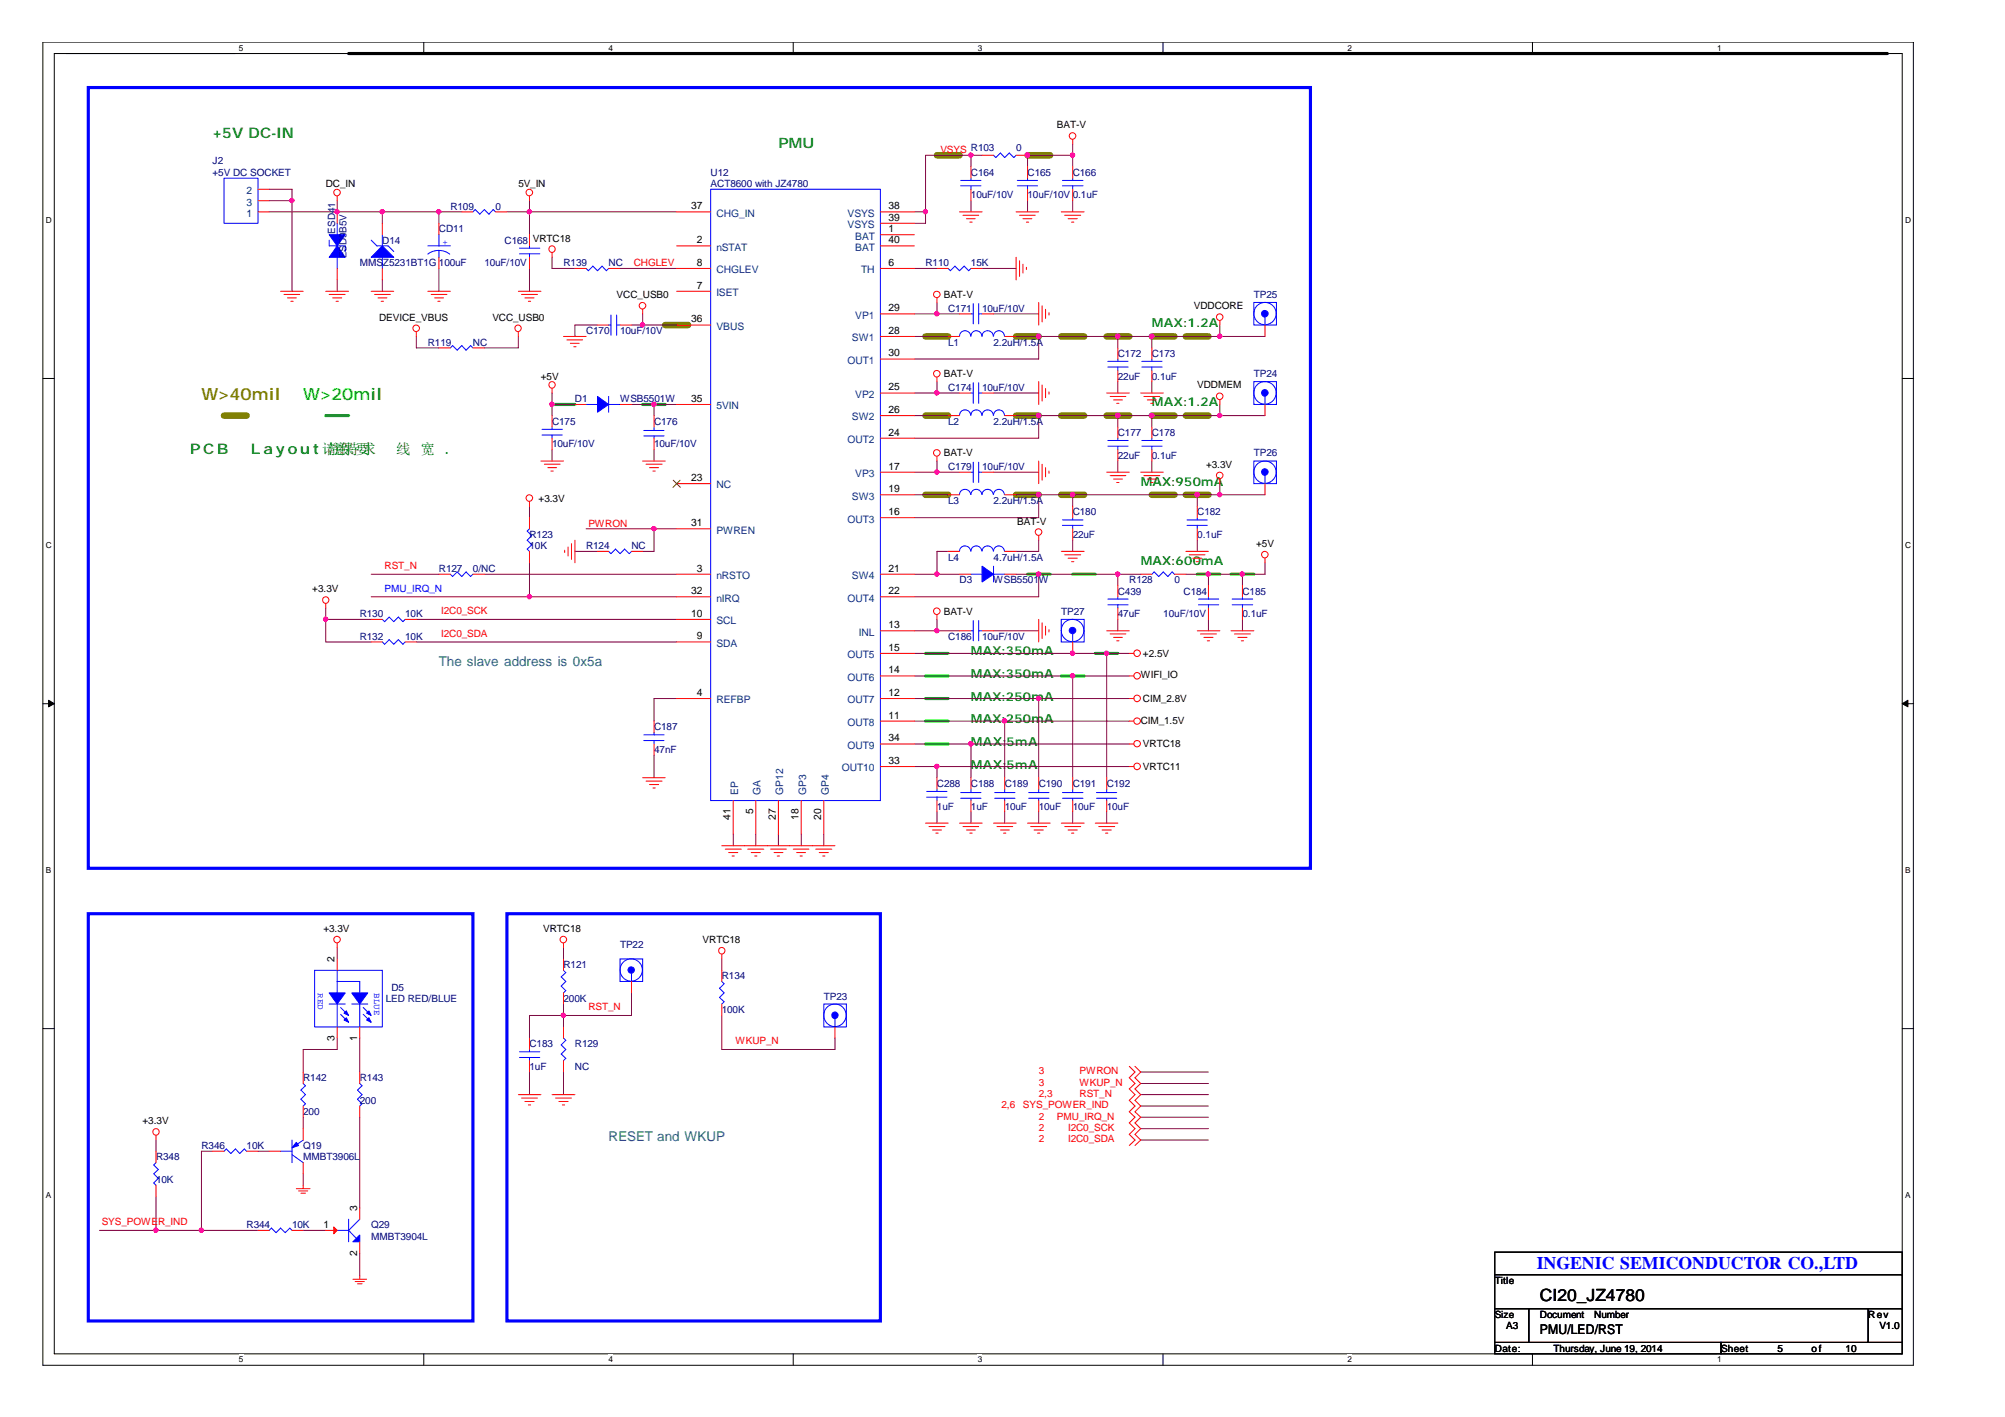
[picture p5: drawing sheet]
<svg xmlns="http://www.w3.org/2000/svg" width="297mm" height="210mm" viewBox="0 0 297 210" stroke-linecap="round" stroke-linejoin="round" font-family="sans-serif">
<path d="M6.3 6.2h277.2v196h-277.2zM8 7.9h273.8v192.6h-273.8z" fill="none" stroke="#000" stroke-width=".15"/>
<g fill="#fff">
<path d="M35.4 6.4h.6v1.4h-.6z"/>
<path d="M35.4 200.7h.6v1.4h-.6z"/>
</g>
<path d="M62.8 6.2v1.7M62.8 200.5v1.7" fill="none" stroke="#000" stroke-width=".15"/>
<g fill="#fff">
<path d="M90.1 6.4h.7v1.4h-.7z"/>
<path d="M90.1 200.7h.7v1.4h-.7z"/>
</g>
<path d="M117.5 6.2v1.7M117.5 200.5v1.7" fill="none" stroke="#000" stroke-width=".15"/>
<g fill="#fff">
<path d="M144.9 6.4h.6v1.4h-.6z"/>
<path d="M144.9 200.7h.6v1.4h-.6z"/>
</g>
<path d="M172.3 6.2v1.7M172.3 200.5v1.7" fill="none" stroke="#000" stroke-width=".15"/>
<g fill="#fff">
<path d="M199.6 6.4h.7v1.4h-.7z"/>
<path d="M199.6 200.7h.7v1.4h-.7z"/>
</g>
<path d="M227 6.2v1.7M227 200.5v1.7" fill="none" stroke="#000" stroke-width=".15"/>
<g fill="#fff">
<path d="M254.4 6.4h.6v1.4h-.6z"/>
<path d="M254.4 200.7h.6v1.4h-.6z"/>
<path d="M6.8 31.9h.8v1.4h-.8z"/>
<path d="M282.2 31.9h.9v1.4h-.9z"/>
<path d="M6.8 80.1h.8v1.4h-.8z"/>
<path d="M282.2 80.1h.9v1.4h-.9z"/>
</g>
<path d="M6.3 56.1h1.7M281.8 56.1h1.7" fill="none" stroke="#000" stroke-width=".15"/>
<g fill="#fff">
<path d="M6.8 128.2h.7v1.4h-.7z"/>
<path d="M282.2 128.2h.8v1.4h-.8z"/>
</g>
<path d="M6.3 104.2h1.7M281.8 104.2h1.7" fill="none" stroke="#000" stroke-width=".15"/>
<g fill="#000" stroke="#000" stroke-width=".15">
<path d="M7.2 103.7l.8 .5-.8 .5z" fill-rule="evenodd"/>
<path d="M281.8 104.2l.9-.5v1z" fill-rule="evenodd"/>
</g>
<g fill="#fff">
<path d="M6.8 176.4h.7v1.4h-.7z"/>
<path d="M282.2 176.4h.8v1.4h-.8z"/>
</g>
<path d="M9.7 7.9h25.2M6.3 152.4h1.7M281.8 152.4h1.7M221.4 185.5h60.4v3.3h-60.4zM221.4 188.8h60.4v5.1h-60.4zM221.4 193.9h5.1v5h-5.1zM221.4 198.9h33.6v1.6h-33.6zM226.5 193.9h50.3v5h-50.3zM255 198.9h26.8v1.6h-26.8zM276.8 193.9h5v5h-5z" fill="none" stroke="#000" stroke-width=".15"/>
<g fill="none" stroke="#0f0" stroke-width=".47">
<path d="M81.8 59.9h3.4M95.2 59.9h3.4M48.3 61.6h3.3M137.1 96.8h3.4M152.2 85.1h3.4M158.9 85.1h3.4M162.3 96.8h3.3M177.4 85.1h3.3M182.4 85.1h3.4M137.1 100.1h3.4M137.1 103.5h3.4M137.1 106.8h3.4"/>
<path d="M137.1 110.2h3.4M157.2 100.1h3.4"/>
</g>
<g fill="none" stroke="#808000" stroke-width=".97">
<path d="M138.8 23h3.4M152.2 23h3.4M98.6 48.1h3.3M137.1 49.8h3.4M150.5 49.8h3.4M157.2 49.8h3.4M164 49.8h3.3M170.6 49.8h3.4M175.7 49.8h3.3M33.2 61.6h3.3M137.1 73.3h3.4M137.1 61.6h3.4"/>
<path d="M150.5 73.3h3.4M150.5 61.6h3.4M157.2 73.3h3.4M157.2 61.6h3.4M164 61.6h3.3M170.6 73.3h3.4M170.6 61.6h3.4M175.7 73.3h3.3M175.7 61.6h3.3"/>
</g>
<path d="M51.6 7.9h228" fill="none" stroke="#000" stroke-width=".47"/>
<path d="M13.1 13h181v115.6h-181zM13.1 135.4h57v60.3h-57zM75.1 135.4h55.3v60.3h-55.3z" fill="none" stroke="#00f" stroke-width=".47"/>
<g fill="none" stroke="#800040" stroke-width=".15">
<path d="M39.9 28h3.4v15.2M39.9 29.7h3.4M39.9 31.4h28.5M50 29.7v1.7M56.6 31.4v1.7M65 31.4v1.7M65 39.8v3.4M75.1 31.4h25.1M78.4 29.7v5.1M78.4 39.8v3.4M81.8 38.1v1.7h3.4M91.9 39.8h8.3"/>
<path d="M135.5 31.4h1.6M135.5 39.8h3.3M143.8 23v1.7M143.8 29.7v1.7M145.5 23h-8.4v10.1h-1.6M145.5 39.8h5M152.2 29.7v1.7M158.9 21.4v3.3M158.9 29.7v1.7M158.9 23h-6.7v1.7M50 41.5v1.7M56.6 41.5v1.7"/>
<path d="M61.7 49.8v1.7h3.3M76.8 49.8v1.7h-5M81.8 59.9h3.4M81.8 58.2v3.4M88.5 48.1h-3.3v1.7M93.6 59.9h6.6M93.6 48.1h6.6M95.2 46.5v1.6M96.9 59.9v1.7M135.5 49.8h5M135.5 46.5h6.7M135.5 58.2h6.7"/>
<path d="M138.8 44.8v1.7M138.8 56.5v1.7M147.2 46.5h6.7M147.2 58.2h6.7M150.5 49.8h36.9M153.9 49.8v3.4h-18.4M165.6 49.8v1.7M165.6 56.5v1.7M170.6 49.8v1.7M170.6 56.5v1.7M180.7 48.1v1.7M180.7 59.9v1.7"/>
<path d="M78.4 75v1.7M81.8 66.6v1.7M86.8 78.3h13.4M96.9 66.6v1.7M96.9 78.3v3.4h-1.7M135.5 73.3h5M135.5 61.6h5M135.5 69.9h6.7M138.8 68.3v1.6M147.2 69.9h6.7M150.5 73.3h36.9M150.5 61.6h36.9"/>
<path d="M153.9 61.6v3.3h-18.4M153.9 73.3v3.4h-18.4M158.9 73.3v1.7M165.6 61.6v1.7M165.6 68.3v1.6M170.6 61.6v1.7M170.6 68.3v1.6M177.4 73.3v1.7M180.7 71.6v1.7M48.3 90.1v5h6.7M48.3 91.8h6.7M55 85.1h10"/>
<path d="M55 88.4h45.2M61.7 91.8h38.5M61.7 95.1h38.5M71.8 85.1h28.4M78.4 83.4v5M85.2 81.7h3.3M135.5 85.1h6.7M135.5 93.4h6.7M135.5 96.8h31.8M138.8 91.8v1.6M140.5 81.7h-1.7v3.4M147.2 93.4h6.7"/>
<path d="M150.5 85.1h18.5M153.9 80v1.7h-3.4M153.9 85.1v3.3h-18.4M158.9 80v1.7M164 96.8v18.4M165.6 85.1v1.6M165.6 91.8v1.6M177.4 80v1.7M179 85.1v1.6M179 91.8v1.6M184.1 85.1v1.6M184.1 91.8v1.6"/>
<path d="M187.4 83.4v1.7h-11.7M96.9 111.9v3.3M100.2 103.5h-3.3v3.3M135.5 113.6h31.8M135.5 106.8h31.8M135.5 110.2h31.8M135.5 103.5h31.8M135.5 100.1h31.8M138.8 113.6v1.6M143.8 110.2v5M148.8 106.8v8.4M153.9 103.5v11.7"/>
<path d="M158.9 100.1v15.1M108.6 123.6v1.7M112 123.6v1.7M115.3 123.6v1.7M118.7 123.6v1.7M122 123.6v1.7M138.8 120.2v1.7M143.8 120.2v1.7M148.8 120.2v1.7M153.9 120.2v1.7M158.9 120.2v1.7M164 120.2v1.7"/>
<path d="M50 140.3v1.7M50 153.8v1.7h-5.1v3.3M53.3 153.8v5M78.4 158.8v3.4M83.5 140.3v1.7M83.5 148.7v3.4M83.5 158.8v3.4M93.6 147.1v3.3h-15.2v3.4M106.9 142v1.7M106.9 150.4v5.1h16.8v-1.7M169 158.8h10M23.1 168.9v1.6"/>
<path d="M23.1 177.3v5M31.5 170.5h-1.7v11.8M38.2 170.5h1.7M44.9 165.5v1.7M44.9 173.9v1.7M53.3 165.5v13.4M169 165.5h10M169 163.8h10M169 167.2h10M169 168.9h10M169 162.2h10M169 160.5h10"/>
<path d="M14.7 182.3h23.5M44.9 182.3h3.4M53.3 185.6v3.4"/>
</g>
<g fill="#f0f" stroke="#f0f" stroke-width=".15">
<circle cx="43.2" cy="29.7" r=".32"/>
<circle cx="153.9" cy="49.8" r=".32"/>
<circle cx="138.8" cy="113.5" r=".32"/>
<circle cx="170.6" cy="61.5" r=".32"/>
<circle cx="165.6" cy="61.5" r=".32"/>
<circle cx="137.1" cy="31.4" r=".32"/>
<circle cx="153.9" cy="85" r=".32"/>
<circle cx="48.2" cy="91.7" r=".32"/>
<circle cx="83.5" cy="150.4" r=".32"/>
<circle cx="158.9" cy="100.1" r=".32"/>
<circle cx="49.9" cy="31.4" r=".32"/>
<circle cx="78.4" cy="31.4" r=".32"/>
<circle cx="165.6" cy="49.8" r=".32"/>
<circle cx="138.8" cy="69.9" r=".32"/>
<circle cx="165.6" cy="85" r=".32"/>
<circle cx="96.9" cy="59.9" r=".32"/>
<circle cx="153.9" cy="61.5" r=".32"/>
<circle cx="138.8" cy="85" r=".32"/>
<circle cx="179" cy="85" r=".32"/>
<circle cx="143.8" cy="110.2" r=".32"/>
<circle cx="163.9" cy="96.8" r=".32"/>
<circle cx="153.9" cy="103.5" r=".32"/>
<circle cx="148.8" cy="106.8" r=".32"/>
<circle cx="138.8" cy="93.4" r=".32"/>
<circle cx="158.9" cy="23" r=".32"/>
<circle cx="152.2" cy="23" r=".32"/>
<circle cx="177.4" cy="73.3" r=".32"/>
<circle cx="158.9" cy="73.3" r=".32"/>
<circle cx="96.9" cy="78.3" r=".32"/>
<circle cx="78.4" cy="88.4" r=".32"/>
<circle cx="143.8" cy="23" r=".32"/>
<circle cx="138.8" cy="46.5" r=".32"/>
<circle cx="81.8" cy="59.9" r=".32"/>
<circle cx="138.8" cy="58.2" r=".32"/>
<circle cx="153.9" cy="73.3" r=".32"/>
<circle cx="158.9" cy="96.8" r=".32"/>
<circle cx="95.2" cy="48.1" r=".32"/>
<circle cx="184" cy="85" r=".32"/>
<circle cx="170.6" cy="49.8" r=".32"/>
<circle cx="29.8" cy="182.2" r=".32"/>
<circle cx="65" cy="31.4" r=".32"/>
<circle cx="23.1" cy="182.2" r=".32"/>
<circle cx="56.6" cy="31.4" r=".32"/>
<circle cx="180.7" cy="61.5" r=".32"/>
<circle cx="180.7" cy="49.8" r=".32"/>
<circle cx="180.7" cy="73.3" r=".32"/>
</g>
<g fill="none" stroke="#f00" stroke-width=".15">
<path d="M38.2 31.4h1.7M38.2 28h1.7M38.2 29.7h1.7M50 29.1v.6M50 31.4v1.7M50 39.8v1.7M56.6 33.1v1.7M56.6 39.8v1.7M65 33.1v1.7M65 38.1v1.7M68.4 31.4h1.7M73.4 31.4h1.7"/>
<path d="M78.4 29.1v.6M78.4 34.8v1.6M78.4 38.1v1.7M81.8 37.4v.7M85.2 39.8h1.6M90.2 39.8h1.7M100.2 31.4h5.1M100.2 39.8h5.1M100.2 36.4h5.1M130.4 31.4h5.1M130.4 39.8h5.1M130.4 36.4h5.1"/>
<path d="M130.4 34.8h5.1M130.4 33.1h5.1M138.8 39.8h1.7M142.2 31.4h3.3M142.7 31.9h2.3M143.2 32.4h1.3M143.7 32.9h.3M143.8 39.8h1.7M143.8 24.7v1.7M143.8 28v1.7M145.5 23h1.7M150.5 38.1v3.4"/>
<path d="M150.5 31.4h3.4M150.5 23h1.7M151 38.6v2.4M151 31.9h2.4M151.6 39.1v1.3M151.6 32.4h1.3M152.1 39.6v.3M152.1 32.9h.3M152.2 24.7v1.7M152.2 28v1.7M157.2 31.4h3.4M157.7 31.9h2.4"/>
<path d="M158.2 32.4h1.4M158.7 32.9h.4M158.9 20.7v.7M158.9 24.7v1.7M158.9 28v1.7M41.6 43.2h3.3M42.1 43.6h2.3M42.6 44.1h1.3M43.1 44.6h.3M48.3 43.2h3.3M48.8 43.6h2.3M49.3 44.1h1.3"/>
<path d="M49.8 44.6h.3M55 43.2h3.3M55.5 43.6h2.3M56 44.1h1.3M56.5 44.6h.3M61.7 49.2v.6M63.4 43.2h3.3M63.9 43.6h2.3M64.4 44.1h1.3M64.9 44.6h.3M65 51.5h1.7M70.1 51.5h1.7"/>
<path d="M76.8 43.2h3.3M76.8 49.2v.6M77.3 43.6h2.3M77.8 44.1h1.3M78.3 44.6h.3M81.8 57.5v.7M83.5 49.8h3.3M84 50.3h2.3M84.5 50.9h1.3M85 51.4h.3M85.2 59.9h1.6M88.5 48.1h1.7"/>
<path d="M91.9 59.9h1.7M91.9 48.1h1.7M95.2 45.8v.7M100.2 43.2h5.1M100.2 59.9h5.1M100.2 48.1h5.1M130.4 58.2h5.1M130.4 49.8h5.1M130.4 53.2h5.1M130.4 46.5h5.1M138.8 44.1v.7M138.8 55.9v.6"/>
<path d="M140.5 49.8h1.7M142.2 58.2h1.6M142.2 46.5h1.6M145.5 58.2h1.7M145.5 46.5h1.7M148.8 49.8h1.7M153.9 44.8v3.3M153.9 56.5v3.4M154.4 45.3v2.4M154.4 57v2.4M154.9 45.8v1.4M154.9 57.5v1.4"/>
<path d="M155.4 46.3v.4M155.4 58.1v.3M164 58.2h3.3M164.5 58.7h2.3M165 59.2h1.3M165.4 59.7h.4M165.6 51.5v1.7M165.6 54.9v1.6M169 58.2h3.3M169.5 58.7h2.3M170 59.2h1.3M170.5 59.7h.3"/>
<path d="M170.6 51.5v1.7M170.6 54.9v1.6M180.7 47.5v.6M180.7 59.2v.7M187.4 48.1v1.7M187.4 59.9v1.7M78.4 74.3v.7M78.4 76.7v1.6M80.1 68.3h3.4M80.6 68.8h2.4M81.2 69.3h1.3M81.6 69.8h.4"/>
<path d="M81.8 61.6v1.7M81.8 64.9v1.7M95.2 68.3h3.4M95.7 68.8h2.4M96.2 69.3h1.4M96.7 69.8h.4M96.9 61.6v1.7M96.9 64.9v1.7M100.2 71.6h5.1M100.2 78.3h5.1M130.4 69.9h5.1M130.4 76.7h5.1"/>
<path d="M130.4 73.3h5.1M130.4 64.9h5.1M130.4 61.6h5.1M138.8 67.6v.7M140.5 73.3h1.7M140.5 61.6h1.7M142.2 69.9h1.6M145.5 69.9h1.7M148.8 73.3h1.7M148.8 61.6h1.7M153.9 68.3v3.3M153.9 79.3v.7"/>
<path d="M154.4 68.8v2.3M154.9 69.3v1.3M155.4 69.8v.3M158.9 75v1.7M158.9 78.3v1.7M164 69.9h3.3M164.5 70.5h2.3M165 71h1.3M165.4 71.5h.4M165.6 63.3v1.6M165.6 66.6v1.7M169 69.9h3.3"/>
<path d="M169.5 70.5h2.3M170 71h1.3M170.5 71.5h.3M170.6 63.3v1.6M170.6 66.6v1.7M177.4 75v1.7M177.4 78.3v1.7M180.7 71v.6M187.4 71.6v1.7M48.3 89.4v.7M55 95.1h1.6M55 91.8h1.6"/>
<path d="M60 95.1h1.7M60 91.8h1.7M65 85.1h1.7M70.1 85.1h1.7M78.4 81.7v1.7M83.7 81.5v.3M84.2 81v1.4M84.7 80.5v2.4M85.2 80v3.4M88.5 81.7h1.7M93.6 81.7h1.6M100.2 95.1h5.1"/>
<path d="M100.2 85.1h5.1M100.2 88.4h5.1M100.2 91.8h5.1M130.4 93.4h5.1M130.4 96.8h5.1M130.4 85.1h5.1M130.4 88.4h5.1M138.8 91.1v.7M140.5 81.7h1.7M142.2 93.4h1.6M142.2 85.1h1.6M145.5 93.4h1.7"/>
<path d="M148.8 81.7h1.7M148.8 85.1h1.7M153.9 91.8v3.3M154.4 92.3v2.3M154.9 92.8v1.3M155.4 93.3v.3M157.2 81.7h3.4M157.7 82.2h2.4M158.2 82.7h1.4M158.7 83.2h.4M158.9 95.1v1.7M164 93.4h3.3"/>
<path d="M164.5 93.9h2.3M165 94.4h1.3M165.4 94.9h.4M165.6 86.7v1.7M165.6 90.1v1.7M167.3 96.8h.7M169 85.1h1.6M174 85.1h1.7M175.7 81.7h3.3M176.2 82.2h2.3M176.7 82.7h1.3M177.2 83.2h.3"/>
<path d="M177.4 93.4h3.3M177.8 93.9h2.4M178.4 94.4h1.3M178.9 94.9h.3M179 86.7v1.7M179 90.1v1.7M182.4 93.4h3.4M182.9 93.9h2.4M183.4 94.4h1.3M183.9 94.9h.3M184.1 86.7v1.7M184.1 90.1v1.7"/>
<path d="M187.4 82.7v.7M95.2 115.2h3.4M95.7 115.7h2.4M96.2 116.2h1.4M96.7 116.7h.4M96.9 106.8v1.7M96.9 110.2v1.7M100.2 103.5h5.1M108.6 118.6v5M112 118.6v5M115.3 118.6v5M118.7 118.6v5"/>
<path d="M122 118.6v5M130.4 103.5h5.1M130.4 110.2h5.1M130.4 100.1h5.1M130.4 113.6h5.1M130.4 106.8h5.1M138.8 115.2v1.7M138.8 118.6v1.6M143.8 115.2v1.7M143.8 118.6v1.6M148.8 115.2v1.7M148.8 118.6v1.6"/>
<path d="M153.9 115.2v1.7M153.9 118.6v1.6M158.9 115.2v1.7M158.9 118.6v1.6M164 115.2v1.7M164 118.6v1.6M167.3 103.5h.7M167.3 110.2h.7M167.3 100.1h.7M167.3 113.6h.7M167.3 106.8h.7M50 139.7v.6"/>
<path d="M83.5 139.7v.6M106.9 125.3h16.8M107.4 125.8h2.4M107.9 126.3h1.4M108.5 126.8h.3M110.8 125.8h2.4M111.3 126.3h1.3M111.8 126.8h.3M114.2 125.8h2.3M114.7 126.3h1.3M115.1 126.8h.4M117.5 125.8h2.3"/>
<path d="M118 126.3h1.3M118.5 126.8h.4M120.9 125.8h2.3M121.4 126.3h1.3M121.9 126.8h.3M137.1 121.9h3.4M137.6 122.4h2.4M138.1 123h1.4M138.6 123.4h.4M142.2 121.9h3.3M142.7 122.4h2.3M143.2 123h1.3"/>
<path d="M143.7 123.4h.3M147.2 121.9h3.3M147.7 122.4h2.3M148.2 123h1.3M148.7 123.4h.3M152.2 121.9h3.4M152.7 122.4h2.4M153.2 123h1.4M153.7 123.4h.4M157.2 121.9h3.4M157.7 122.4h2.4M158.2 123h1.4"/>
<path d="M158.7 123.4h.4M162.3 121.9h3.3M162.8 122.4h2.3M163.3 123h1.3M163.8 123.4h.3M44.9 158.8v1.7M50 142v1.7M50 152.1v1.7M53.3 152.1v1.7M53.3 158.8v1.7M78.4 153.8v1.7M78.4 157.1v1.7"/>
<path d="M83.5 142v1.7M83.5 147.1v1.6M83.5 152.1v1.7M83.5 157.1v1.7M93.6 145.4v1.7M106.9 141.4v.6M106.9 143.7v1.7M106.9 148.7v1.7M123.7 152.1v1.7M167.3 158l.8 .8-.8 .9 .8 .8-.8 .8 .8 .9-.8 .8 .8 .8-.8 .9 .8 .8-.8 .8 .8 .9-.8 .8 .8 .9-.8 .8M168.1 158l.9 .8-.9 .9 .9 .8-.9 .8 .9 .9-.9 .8 .9 .8-.9 .9 .9 .8-.9 .8 .9 .9-.9 .8 .9 .9-.9 .8M23.1 168.2v.7"/>
<path d="M23.1 170.5v1.7M23.1 175.6v1.7M31.5 170.5h1.7M36.5 170.5h1.7M39.9 170.5h1.7M43.9 176.1h2M44.2 176.4h1.4M44.6 176.8h.7M44.9 163.8v1.7M44.9 167.2v1.7M44.9 172.2v1.7M44.9 175.6v.5"/>
<path d="M53.3 163.8v1.7M53.3 178.9v1.7M76.8 162.2h3.3M77.3 162.7h2.3M77.8 163.2h1.3M78.3 163.7h.3M81.8 162.2h3.4M82.3 162.7h2.4M82.8 163.2h1.4M83.3 163.7h.4M38.2 182.3h1.7M43.3 182.3h1.6"/>
<path d="M48.3 182.3h1.7M52.3 189.5h2M52.6 189.8h1.4M53 190.2h.6M53.3 184v1.6M53.3 189v.5"/>
<circle cx="49.9" cy="28.5" r=".49"/>
<circle cx="78.4" cy="28.5" r=".49"/>
<circle cx="81.8" cy="36.9" r=".48"/>
<circle cx="158.9" cy="20.1" r=".49"/>
<circle cx="61.7" cy="48.6" r=".49"/>
<circle cx="76.7" cy="48.6" r=".48"/>
<circle cx="81.8" cy="57" r=".48"/>
<circle cx="95.2" cy="45.3" r=".49"/>
<circle cx="138.8" cy="55.4" r=".49"/>
<circle cx="138.8" cy="43.6" r=".48"/>
<circle cx="180.7" cy="47" r=".49"/>
<circle cx="180.7" cy="58.7" r=".49"/>
<circle cx="78.4" cy="73.8" r=".49"/>
<circle cx="138.8" cy="67.1" r=".49"/>
<circle cx="153.9" cy="78.8" r=".49"/>
<circle cx="180.7" cy="70.4" r=".49"/>
<circle cx="48.2" cy="88.9" r=".48"/>
<circle cx="138.8" cy="90.5" r=".49"/>
<circle cx="168.5" cy="96.8" r=".49"/>
<circle cx="187.4" cy="82.2" r=".49"/>
<circle cx="168.5" cy="100.1" r=".49"/>
<circle cx="168.5" cy="103.5" r=".49"/>
<circle cx="168.5" cy="113.5" r=".49"/>
<circle cx="168.5" cy="110.2" r=".48"/>
<circle cx="168.5" cy="106.8" r=".48"/>
<circle cx="49.9" cy="139.2" r=".49"/>
<circle cx="83.5" cy="139.2" r=".49"/>
<circle cx="106.9" cy="140.8" r=".48"/>
<circle cx="23.1" cy="167.7" r=".48"/>
</g>
<g fill="none" stroke="#00f" stroke-width=".15">
<path d="M33.2 26.4h5v6.7h-5zM48.8 35.6v.8h2.3v.9M50 33.1v1.7M50 38.1v1.7M55 35.6l.8 .8h1.7l.8 .9M56.6 34.8v1.6M56.6 38.1v1.7M63.4 37.6a2.47 2.47 0 0 1 1.6-.5 2.56 2.56 0 0 1 1.6 .5M63.4 36.4h3.3M65 34.8v1.6M65 37.1v1M70.1 31.4l.3-.4 .7 .7 .7-.7 .6 .7 .7-.7 .3 .4"/>
<path d="M77 37.6h3M77 36.8h3M78.4 36.4v.4M78.4 37.6v.5M86.8 39.8l.4 .3 .6-.7 .7 .7 .7-.7 .6 .7 .4-.3M105.3 28h25.1v90.6h-25.1zM140.5 39.8l.3 .3 .7-.7 .7 .7 .6-.7 .7 .7 .3-.3M142.3 27.5h3M142.3 26.7h3M143.8 26.4v.3M143.8 27.5v.5M147.2 23l.3 .3 .7-.6 .6 .6 .7-.6 .7 .6 .3-.3"/>
<path d="M150.7 27.5h3M150.7 26.7h3M152.2 26.4v.3M152.2 27.5v.5M157.4 27.5h3M157.4 26.7h3M158.9 26.4v.3M158.9 27.5v.5M66.7 51.5l.4-.3 .6 .7 .7-.7 .6 .7 .7-.7 .4 .3M86.8 59.9h1.7M90.2 58.7v2.4M90.2 59.9h1.7"/>
<path d="M90.2 48.1h.3M90.5 46.7v3M91.4 48.1h.5M91.4 46.7v3M142.2 49.8a.83 .83 0 0 1 .8-.8 .83 .83 0 0 1 .8 .8M143.8 49.8a.8 .8 0 0 1 .9-.8 .8 .8 0 0 1 .8 .8M143.8 58.2h.4M143.8 46.5h.4M144.2 45v3M144.2 56.7v3M145 45v3M145 56.7v3"/>
<path d="M145 58.2h.5M145 46.5h.5M145.5 49.8a.83 .83 0 0 1 .8-.8 .83 .83 0 0 1 .9 .8M147.2 49.8a.8 .8 0 0 1 .8-.8 .8 .8 0 0 1 .8 .8M164.1 54.4h3M164.1 53.5h3M165.6 53.2v.3M165.6 54.4v.5M169.2 54.4h3M169.2 53.5h3M170.6 53.2v.3M170.6 54.4v.5"/>
<path d="M185.8 44.8h3.3v3.3h-3.3zM185.8 56.5h3.3v3.4h-3.3zM187.4 47v1.1M187.4 58.7v1.2M78.4 78.3l-.3 .4 .7 .6-.7 .7 .7 .7-.7 .6 .3 .4M80.3 64.4h3M80.3 63.6h3M81.8 63.3v.3M81.8 64.4v.5M95.4 63.8h3M95.4 64.6h3M96.9 63.3v.5"/>
<path d="M96.9 64.6v.3M142.2 73.3a.83 .83 0 0 1 .8-.8 .83 .83 0 0 1 .8 .8M142.2 61.5a.83 .83 0 0 1 .8-.8 .83 .83 0 0 1 .8 .8M143.8 73.3a.81 .81 0 0 1 .9-.8 .81 .81 0 0 1 .8 .8M143.8 61.5a.8 .8 0 0 1 .9-.8 .8 .8 0 0 1 .8 .8M143.8 69.9h.4M144.2 68.5v3M145 69.9h.5M145 68.5v3M145.5 73.3a.83 .83 0 0 1 .8-.8 .83 .83 0 0 1 .9 .8M145.5 61.5a.83 .83 0 0 1 .8-.8 .83 .83 0 0 1 .9 .8M147.2 73.3a.81 .81 0 0 1 .8-.8 .81 .81 0 0 1 .8 .8"/>
<path d="M147.2 61.5a.8 .8 0 0 1 .8-.8 .8 .8 0 0 1 .8 .8M157.4 77.8h3M157.4 77h3M158.9 76.7v.3M158.9 77.8v.5M164.1 66.1h3M164.1 65.2h3M165.6 64.9v.3M165.6 66.1v.5M169.2 66.1h3M169.2 65.2h3M170.6 64.9v.3"/>
<path d="M170.6 66.1v.5M175.9 77.8h3M175.9 77h3M177.4 76.7v.3M177.4 77.8v.5M185.8 68.3h3.3v3.3h-3.3zM187.4 70.5v1.1M56.6 95.1l.4 .3 .7-.6 .6 .6 .7-.6 .7 .6 .3-.3M56.6 91.8l.4 .3 .7-.7 .6 .7 .7-.7 .7 .7 .3-.3M66.7 85.1l.4 .3 .6-.7 .7 .7 .6-.7 .7 .7 .4-.3M90.2 81.7l.3 .3 .7-.7 .7 .7 .6-.7 .7 .7 .4-.3M142.2 81.6a.83 .83 0 0 1 .8-.7 .83 .83 0 0 1 .8 .7"/>
<path d="M143.8 81.6a.81 .81 0 0 1 .9-.7 .81 .81 0 0 1 .8 .7M143.8 93.4h.4M143.8 85.1h1.7M144.2 91.9v3M145 91.9v3M145 93.4h.5M145.5 81.6a.83 .83 0 0 1 .8-.7 .83 .83 0 0 1 .9 .7M147.2 81.6a.81 .81 0 0 1 .8-.7 .81 .81 0 0 1 .8 .7M147.2 83.9v2.3M147.2 85.1h1.6M157.2 91.8h3.4v3.3h-3.4zM158.9 93.9v1.2"/>
<path d="M164.1 89.6h3M164.1 88.7h3M165.6 88.4v.3M165.6 89.6v.5M170.6 85.1l.4-.4 .7 .7 .6-.7 .7 .7 .7-.7 .3 .4M177.5 89.6h3.1M177.5 88.7h3.1M179 88.4v.3M179 89.6v.5M182.5 89.6h3.1M182.5 88.7h3.1M184.1 88.4v.3"/>
<path d="M184.1 89.6v.5M95.4 109.7h3M95.4 108.9h3M96.9 108.5v.4M96.9 109.7v.5M137.3 118.1h3M137.3 117.2h3M138.8 116.9v.3M138.8 118.1v.5M142.3 117.4h3M142.3 118.3h3M143.8 116.9v.5"/>
<path d="M143.8 118.3v.3M147.4 117.4h3M147.4 118.3h3M148.8 116.9v.5M148.8 118.3v.3M152.4 117.4h3M152.4 118.3h3M153.9 116.9v.5M153.9 118.3v.3M157.4 117.4h3M157.4 118.3h3M158.9 116.9v.5"/>
<path d="M158.9 118.3v.3M162.4 117.4h3M162.4 118.3h3M164 116.9v.5M164 118.3v.3M46.6 143.7h10v8.4h-10zM48.8 148.7h2.3M50 145.4h3.3v1.7M50 143.7v3.4M50 148.7v3.4M50.5 149.2l1 1.1M50.5 150.3l1 1"/>
<path d="M52.1 148.7h2.4M53.3 148.7v3.4M53.8 149.2l1 1.1M53.8 150.3l1 1M77 156.6h3M77 155.8h3M78.4 155.5v.3M78.4 156.6v.5M83.5 143.7l.3 .4-.7 .6 .7 .7-.7 .7 .7 .6-.3 .4M83.5 153.8l.3 .3-.7 .7 .7 .7-.7 .6 .7 .7-.3 .3M91.9 142h3.3v3.4h-3.3zM93.6 144.2v1.2"/>
<path d="M106.9 145.4l.4 .3-.7 .7 .7 .7-.7 .7 .7 .6-.4 .3M122 148.7h3.4v3.4h-3.4zM123.7 150.9v1.2M23.1 172.2l-.3 .4 .7 .6-.7 .7 .7 .7-.7 .6 .3 .4M33.2 170.5l.3-.3 .7 .7 .7-.7 .6 .7 .7-.7 .3 .3M41.6 170.5h1.7M43.3 171l1.6 1.2M43.3 168.9v3.3M44.9 160.5l.4 .3-.7 .7 .7 .7-.7 .6 .7 .7-.4 .3M44.9 168.9l-1.6 1.1M53.3 160.5l.3 .3-.6 .7 .6 .7-.6 .6 .6 .7-.3 .3M39.9 182.3l.3-.4 .7 .7 .7-.7 .6 .7 .7-.7 .4 .4"/>
<path d="M50 182.3h1.6M51.6 182.3l1.2 1.1M51.6 180.6v3.4M53.3 180.6l-1.7 1.7"/>
<circle cx="187.4" cy="58.2" r="1.67"/>
<circle cx="187.4" cy="46.4" r="1.65"/>
<circle cx="187.4" cy="69.9" r="1.65"/>
<circle cx="158.9" cy="93.4" r="1.67"/>
<circle cx="93.5" cy="143.7" r="1.65"/>
<circle cx="123.7" cy="150.4" r="1.67"/>
</g>
<g fill="#00f" stroke="#00f" stroke-width=".15">
<path d="M52.1 147.1h2.4l-1.2 1.6z" fill-rule="evenodd"/>
<path d="M54.7 150.8l.3 .6-.7-.3z" fill-rule="evenodd"/>
<path d="M54.7 149.7l.3 .7-.7-.3z" fill-rule="evenodd"/>
<path d="M48.8 147.1h2.3l-1.1 1.6z" fill-rule="evenodd"/>
<path d="M51.3 150.8l.3 .6-.6-.3z" fill-rule="evenodd"/>
<path d="M51.3 149.7l.3 .7-.6-.3z" fill-rule="evenodd"/>
<path d="M88.5 58.7l1.7 1.2-1.7 1.2z" fill-rule="evenodd"/>
<path d="M52.8 183.4l.5-.5v1.1h-1z" fill-rule="evenodd"/>
<path d="M56.6 36.4l1.7 1.7h-3.3z" fill-rule="evenodd"/>
<path d="M48.8 34.8h2.3l-1.1 1.6z" fill-rule="evenodd"/>
<path d="M50 36.4l1.1 1.7h-2.3z" fill-rule="evenodd"/>
<path d="M43.9 169.2l.3 .5-.9 .3z" fill-rule="evenodd"/>
<path d="M145.5 83.9l1.7 1.2-1.7 1.1z" fill-rule="evenodd"/>
<circle cx="187.4" cy="69.9" r=".49"/>
<circle cx="187.4" cy="46.5" r=".49"/>
<circle cx="158.9" cy="93.4" r=".48"/>
<circle cx="187.4" cy="58.2" r=".49"/>
<circle cx="123.7" cy="150.4" r=".48"/>
<circle cx="93.5" cy="143.7" r=".47"/>
</g>
<path d="M49.4 181.8l.6 .5-.6 .5z" fill-rule="evenodd" fill="#f00" stroke="#f00" stroke-width=".15"/>
<path d="M99.7 71.1l1.1 1.1M100.8 71.1l-1.1 1.1" fill="none" stroke="#804000" stroke-width=".15"/>
<text font-size="2.6" fill="#00f" x="227.7" y="188">INGENIC SEMICONDUCTOR CO.,LTD</text>
<text font-size="2.5" fill="#808000" x="29.8" y="59.3">W&gt;40mil</text>
<text font-size="2.5" fill="#0f0" x="44.9" y="59.3">W&gt;20mil</text>
<text font-size="2.5" x="228.1" y="192.7">CI20_JZ4780</text>
<g font-size="2.2" fill="#008000">
<text x="31.5" y="20.4">+5V DC-IN</text>
<text x="28.2" y="67.3">P C B</text>
<text x="37.2" y="67.3">L a y o u t 请意持求</text>
<text x="48.6" y="67.3">注保要</text>
<text x="58.7" y="67.3">线 宽 .</text>
</g>
<text font-size="2.1" fill="#008000" x="115.3" y="22">PMU</text>
<g font-size="2" fill="#008080">
<text x="65" y="98.6">The slave address is 0x5a</text>
<text x="90.2" y="169">RESET and WKUP</text>
</g>
<text font-size="2" x="228.1" y="197.7">PMU/LED/RST</text>
<g font-size="1.8" fill="#008000">
<text x="170.6" y="48.5">MAX:1.2A</text>
<text x="170.6" y="60.2">MAX:1.2A</text>
<text x="169" y="71.9">MAX:950mA</text>
<text x="169" y="83.7">MAX:600mA</text>
<text x="143.8" y="100.4">MAX:350mA</text>
<text x="143.8" y="97.1">MAX:350mA</text>
<text x="143.8" y="103.8">MAX:250mA</text>
<text x="143.8" y="107.2">MAX:</text>
<text x="149" y="107.2">250mA</text>
<text x="143.8" y="110.5">MAX:</text>
<text x="143.8" y="113.8">MAX:</text>
<text x="149.1" y="110.5">5mA</text>
<text x="149.1" y="113.8">5mA</text>
</g>
<g font-size="1.5" fill="#f00">
<text x="139.3" y="22.7">VSYS R103</text>
<text x="93.9" y="39.4">CHGLEV</text>
<text x="87.2" y="78">PWRON</text>
<text x="57" y="84.3">RST_N</text>
<text x="65.4" y="94.3">I2C0_SDA</text>
<text x="65.4" y="91">I2C0_SCK</text>
<text x="87.2" y="149.7">RST_N</text>
<text x="109" y="154.7">WKUP_N</text>
<text x="153.9" y="159.1">3</text>
<text x="153.9" y="160.8">3</text>
<text x="159.9" y="159.1">PWRON</text>
<text x="159.9" y="160.8">WKUP_N</text>
<text x="148.4" y="164.2">2,6</text>
<text x="151.6" y="164.2">SYS_POWER_IND</text>
<text x="153.9" y="162.5">2,3</text>
<text x="153.9" y="165.9">2</text>
<text x="153.9" y="167.5">2</text>
<text x="156.6" y="165.9">PMU_IRQ_N</text>
<text x="158.2" y="167.5">I2C0_SCK</text>
<text x="159.9" y="162.5">RST_N</text>
<text x="153.9" y="169.2">2</text>
<text x="158.2" y="169.2">I2C0_SDA</text>
<text x="15.1" y="181.5">SYS_POWER_IND</text>
</g>
<g font-size="1.5" fill="#000080">
<text x="150.5" y="22.4">0</text>
<text x="31.5" y="24.4">J2</text>
<text x="31.5" y="26">+5V DC SOCKET</text>
<text x="105.3" y="26">U12</text>
<text x="105.3" y="27.7">ACT8600 with JZ4780</text>
<text x="143.8" y="26">C164</text>
<text x="143.8" y="29.4">10uF/10V</text>
<text x="152.2" y="26">C165</text>
<text x="152.2" y="29.4">10uF/10V 0.1uF</text>
<text x="158.9" y="26">C166</text>
<text x="49.7" y="34.6" transform="rotate(-90 49.7 34.6)">ESD41</text>
<text x="65" y="34.4">CD11</text>
<text x="66.7" y="31.1">R109</text>
<text x="73.4" y="31.1">0</text>
<text x="51.4" y="38.3" transform="rotate(-90 51.4 38.3)">ESD9B5V</text>
<text x="53.3" y="39.5">MMSZ5231BT1G 100uF</text>
<text x="56.6" y="36.1">D14</text>
<text x="71.8" y="39.5">10uF/10V</text>
<text x="74.8" y="36.1">C168 VRTC18</text>
<text x="83.5" y="39.5">R139</text>
<text x="90.2" y="39.5">NC</text>
<text x="137.1" y="39.5">R110</text>
<text x="143.8" y="39.5">15K</text>
<text x="140.5" y="46.2">C171</text>
<text x="145.5" y="46.2">10uF/10V</text>
<text x="185.8" y="44.2">TP25</text>
<text x="63.4" y="51.2">R119</text>
<text x="70.1" y="51.2">NC</text>
<text x="86.8" y="49.5">C170</text>
<text x="91.9" y="49.5">10uF/10V</text>
<text x="140.5" y="51.2">L1</text>
<text x="147.2" y="51.2">2.2uH/1.5A</text>
<text x="165.6" y="52.9">C172</text>
<text x="170.6" y="52.9">C173</text>
<text x="85.2" y="59.6">D1</text>
<text x="91.9" y="59.6">WSB5501W</text>
<text x="140.5" y="57.9">C174</text>
<text x="145.5" y="57.9">10uF/10V</text>
<text x="165.6" y="56.2">22uF</text>
<text x="170.6" y="56.2">0.1uF</text>
<text x="185.8" y="55.9">TP24</text>
<text x="81.8" y="62.9">C175</text>
<text x="96.9" y="62.9">C176</text>
<text x="140.5" y="62.9">L2</text>
<text x="147.2" y="62.9">2.2uH/1.5A</text>
<text x="165.6" y="64.6">C177</text>
<text x="170.6" y="64.6">C178</text>
<text x="81.8" y="66.3">10uF/10V</text>
<text x="96.9" y="66.3">10uF/10V</text>
<text x="140.5" y="69.7">C179</text>
<text x="145.5" y="69.7">10uF/10V</text>
<text x="165.6" y="68">22uF</text>
<text x="170.6" y="68">0.1uF</text>
<text x="185.8" y="67.6">TP26</text>
<text x="140.5" y="74.6">L3</text>
<text x="147.2" y="74.6">2.2uH/1.5A</text>
<text x="158.9" y="76.3">C180</text>
<text x="177.4" y="76.3">C182</text>
<text x="78.4" y="79.7">R123</text>
<text x="78.4" y="81.4">10K</text>
<text x="86.8" y="81.4">R124</text>
<text x="93.6" y="81.4">NC</text>
<text x="140.5" y="83">L4</text>
<text x="147.2" y="83">4.7uH/1.5A</text>
<text x="158.9" y="79.7">22uF</text>
<text x="177.4" y="79.7">0.1uF</text>
<text x="65" y="84.7">R127</text>
<text x="70.1" y="84.7">0/NC</text>
<text x="142.2" y="86.4">D3</text>
<text x="147.2" y="86.4">WSB5501W</text>
<text x="165.6" y="88.1">C439</text>
<text x="167.3" y="86.4">R128</text>
<text x="174" y="86.4">0</text>
<text x="175.3" y="88.1">C184</text>
<text x="184.1" y="88.1">C185</text>
<text x="53.3" y="94.8">R132</text>
<text x="53.3" y="91.4">R130</text>
<text x="60" y="94.8">10K</text>
<text x="60" y="91.4">10K</text>
<text x="140.5" y="94.8">C186</text>
<text x="145.5" y="94.8">10uF/10V</text>
<text x="157.2" y="91.1">TP27</text>
<text x="165.6" y="91.4">47uF</text>
<text x="172.3" y="91.4">10uF/10V</text>
<text x="184.1" y="91.4">0.1uF</text>
<text x="96.9" y="108.2">C187</text>
<text x="96.9" y="111.6">47nF</text>
<text x="138.8" y="116.6">C288</text>
<text x="138.8" y="119.9">1uF</text>
<text x="143.8" y="116.6">C188</text>
<text x="143.8" y="119.9">1uF</text>
<text x="148.8" y="116.6">C189</text>
<text x="148.8" y="119.9">10uF</text>
<text x="153.9" y="116.6">C190</text>
<text x="153.9" y="119.9">10uF</text>
<text x="158.9" y="116.6">C191</text>
<text x="158.9" y="119.9">10uF</text>
<text x="164" y="116.6">C192</text>
<text x="164" y="119.9">10uF</text>
<text x="83.5" y="143.4">R121</text>
<text x="91.9" y="140.4">TP22</text>
<text x="57.1" y="148.4">LED RED/BLUE</text>
<text x="58" y="146.7">D5</text>
<text x="83.5" y="148.4">200K</text>
<text x="106.9" y="145.1">R134</text>
<text x="122" y="148.1">TP23</text>
<text x="78.4" y="155.1">C183</text>
<text x="85.2" y="155.1">R129</text>
<text x="106.9" y="150.1">100K</text>
<text x="44.9" y="160.2">R142</text>
<text x="53.3" y="160.2">R143</text>
<text x="78.4" y="158.5">1uF</text>
<text x="85.2" y="158.5">NC</text>
<text x="44.9" y="165.2">200</text>
<text x="53.3" y="163.5">200</text>
<text x="23.1" y="171.9">R348</text>
<text x="29.8" y="170.2">R346</text>
<text x="36.5" y="170.2">10K</text>
<text x="44.9" y="170.2">Q19</text>
<text x="44.9" y="171.9">MMBT3906L</text>
<text x="23.1" y="175.2">10K</text>
<text x="36.5" y="182">R344</text>
<text x="43.3" y="182">10K</text>
<text x="55" y="182">Q29</text>
<text x="55" y="183.6">MMBT3904L</text>
</g>
<g font-size="1.5">
<text x="156.6" y="19">BAT-V</text>
<text x="48.3" y="27.7">DC_IN</text>
<text x="76.8" y="27.7">5V_IN</text>
<text x="102.4" y="31">37</text>
<text x="131.6" y="34.4">1</text>
<text x="131.6" y="31">38</text>
<text x="131.6" y="32.7">39</text>
<text x="103.3" y="36">2</text>
<text x="103.3" y="39.4">8</text>
<text x="131.6" y="39.4">6</text>
<text x="131.6" y="36">40</text>
<text x="56.2" y="47.5">DEVICE_VBUS</text>
<text x="72.9" y="47.5">VCC_USB0</text>
<text x="91.4" y="44.2">VCC_USB0</text>
<text x="102.4" y="47.8">36</text>
<text x="103.3" y="42.8">7</text>
<text x="131.6" y="46.1">29</text>
<text x="139.8" y="44.2">BAT-V</text>
<text x="176.9" y="45.8">VDDCORE</text>
<text x="131.6" y="49.5">28</text>
<text x="131.6" y="52.8">30</text>
<text x="80.1" y="56.2">+5V</text>
<text x="102.4" y="59.5">35</text>
<text x="131.6" y="57.8">25</text>
<text x="139.8" y="55.9">BAT-V</text>
<text x="177.4" y="57.5">VDDMEM</text>
<text x="131.6" y="61.2">26</text>
<text x="131.6" y="64.5">24</text>
<text x="102.4" y="71.3">23</text>
<text x="131.6" y="69.6">17</text>
<text x="139.8" y="67.6">BAT-V</text>
<text x="178.7" y="69.3">+3.3V</text>
<text x="79.8" y="74.3">+3.3V</text>
<text x="102.4" y="77.9">31</text>
<text x="131.6" y="72.9">19</text>
<text x="131.6" y="76.3">16</text>
<text x="150.7" y="77.7">BAT-V</text>
<text x="186.1" y="81">+5V</text>
<text x="46.3" y="87.7">+3.3V</text>
<text x="102.4" y="88">32</text>
<text x="103.3" y="84.7">3</text>
<text x="131.6" y="84.7">21</text>
<text x="131.6" y="88">22</text>
<text x="102.4" y="91.4">10</text>
<text x="103.3" y="94.7">9</text>
<text x="131.6" y="93.1">13</text>
<text x="139.8" y="91.1">BAT-V</text>
<text x="131.6" y="99.8">14</text>
<text x="131.6" y="96.4">15</text>
<text x="169" y="100.5">WIFI_IO</text>
<text x="169.3" y="97.3">+2.5V</text>
<text x="103.3" y="103.1">4</text>
<text x="131.6" y="106.4">11</text>
<text x="131.6" y="103.1">12</text>
<text x="169" y="107.2">CIM_1.5V</text>
<text x="169.3" y="104">CIM_2.8V</text>
<text x="131.6" y="113.2">33</text>
<text x="131.6" y="109.8">34</text>
<text x="169.3" y="110.7">VRTC18</text>
<text x="169.3" y="114.1">VRTC11</text>
<text x="108.2" y="121.5" transform="rotate(-90 108.2 121.5)">41</text>
<text x="111.6" y="120.6" transform="rotate(-90 111.6 120.6)">5</text>
<text x="114.9" y="121.5" transform="rotate(-90 114.9 121.5)">27</text>
<text x="118.3" y="121.5" transform="rotate(-90 118.3 121.5)">18</text>
<text x="121.7" y="121.5" transform="rotate(-90 121.7 121.5)">20</text>
<text x="47.9" y="138">+3.3V</text>
<text x="49.6" y="142.6" transform="rotate(-90 49.6 142.6)">2</text>
<text x="80.5" y="138">VRTC18</text>
<text x="104.1" y="139.7">VRTC18</text>
<text x="49.6" y="154.1" transform="rotate(-90 49.6 154.1)">3</text>
<text x="52.9" y="154.1" transform="rotate(-90 52.9 154.1)">1</text>
<text x="21.1" y="166.5">+3.3V</text>
<text x="52.9" y="179.4" transform="rotate(-90 52.9 179.4)">3</text>
<text x="47.9" y="181.9">1</text>
<text x="52.9" y="186" transform="rotate(-90 52.9 186)">2</text>
<text x="221.4" y="190.2">Title</text>
<text x="221.4" y="195.2">Size</text>
<text x="223.1" y="196.9">A3</text>
<text x="228.1" y="195.2">Document</text>
<text x="236.2" y="195.2">Number</text>
<text x="276.8" y="195.2">Rev</text>
<text x="278.4" y="196.9">V1.0</text>
<text x="221.4" y="200.2">Date:</text>
<text x="230.2" y="200.2">Thursday, June 19, 2014</text>
<text x="255" y="200.2">Sheet</text>
<text x="263.4" y="200.2">5</text>
<text x="268.4" y="200.2">of</text>
<text x="273.4" y="200.2">10</text>
</g>
<g font-size="1.5" fill="#004080">
<text x="36.5" y="28.8">2</text>
<text x="36.5" y="30.5">3</text>
<text x="36.5" y="32.1">1</text>
<text x="106.1" y="32.1">CHG_IN</text>
<text x="125.6" y="32.1">VSYS</text>
<text x="125.6" y="33.8">VSYS</text>
<text x="126.7" y="35.5">BAT</text>
<text x="106.1" y="37.1">nSTAT</text>
<text x="106.1" y="40.5">CHGLEV</text>
<text x="126.7" y="37.1">BAT</text>
<text x="127.6" y="40.5">TH</text>
<text x="106.1" y="43.9">ISET</text>
<text x="126.7" y="47.2">VP1</text>
<text x="106.1" y="48.9">VBUS</text>
<text x="125.6" y="53.9">OUT1</text>
<text x="126.2" y="50.6">SW1</text>
<text x="126.7" y="58.9">VP2</text>
<text x="106.1" y="60.6">5VIN</text>
<text x="125.6" y="65.6">OUT2</text>
<text x="126.2" y="62.3">SW2</text>
<text x="126.7" y="70.7">VP3</text>
<text x="106.1" y="72.4">NC</text>
<text x="125.6" y="77.4">OUT3</text>
<text x="126.2" y="74">SW3</text>
<text x="106.1" y="79.1">PWREN</text>
<text x="106.1" y="85.8">nRSTO</text>
<text x="106.1" y="89.1">nIRQ</text>
<text x="125.6" y="89.1">OUT4</text>
<text x="126.2" y="85.8">SW4</text>
<text x="106.1" y="92.5">SCL</text>
<text x="106.1" y="95.8">SDA</text>
<text x="127.3" y="94.2">INL</text>
<text x="125.6" y="100.9">OUT6</text>
<text x="125.6" y="97.5">OUT5</text>
<text x="106.1" y="104.2">REFBP</text>
<text x="125.6" y="107.5">OUT8</text>
<text x="125.6" y="104.2">OUT7</text>
<text x="125.6" y="110.9">OUT9</text>
<text x="109.3" y="117.7" transform="rotate(-90 109.3 117.7)">EP</text>
<text x="112.7" y="117.7" transform="rotate(-90 112.7 117.7)">GA</text>
<text x="116" y="117.7" transform="rotate(-90 116 117.7)">GP12</text>
<text x="119.4" y="117.7" transform="rotate(-90 119.4 117.7)">GP3</text>
<text x="122.8" y="117.7" transform="rotate(-90 122.8 117.7)">GP4</text>
<text x="124.7" y="114.3">OUT10</text>
</g>
<text font-size="1.5" fill="#00f" x="57" y="87.6">PMU_IRQ_N</text>
<g font-size="1.4" fill="#00f">
<text x="65.5" y="36.3">+</text>
<text x="47.1" y="147.1" transform="rotate(90 47.1 147.1)">RED</text>
<text x="55.5" y="147.1" transform="rotate(90 55.5 147.1)">BLUE</text>
</g>
<g font-size="1.2">
<text x="35.4" y="7.5">5</text>
<text x="90.1" y="7.5">4</text>
<text x="144.9" y="7.5">3</text>
<text x="199.6" y="7.5">2</text>
<text x="254.4" y="7.5">1</text>
<text x="6.8" y="33.1">D</text>
<text x="282.2" y="33.1">D</text>
<text x="6.8" y="81.2">C</text>
<text x="282.2" y="81.2">C</text>
<text x="6.8" y="129.4">B</text>
<text x="282.2" y="129.4">B</text>
<text x="6.8" y="177.5">A</text>
<text x="282.2" y="177.5">A</text>
<text x="35.4" y="201.8">5</text>
<text x="90.1" y="201.8">4</text>
<text x="144.9" y="201.8">3</text>
<text x="199.6" y="201.8">2</text>
<text x="254.4" y="201.8">1</text>
</g>
</svg>
